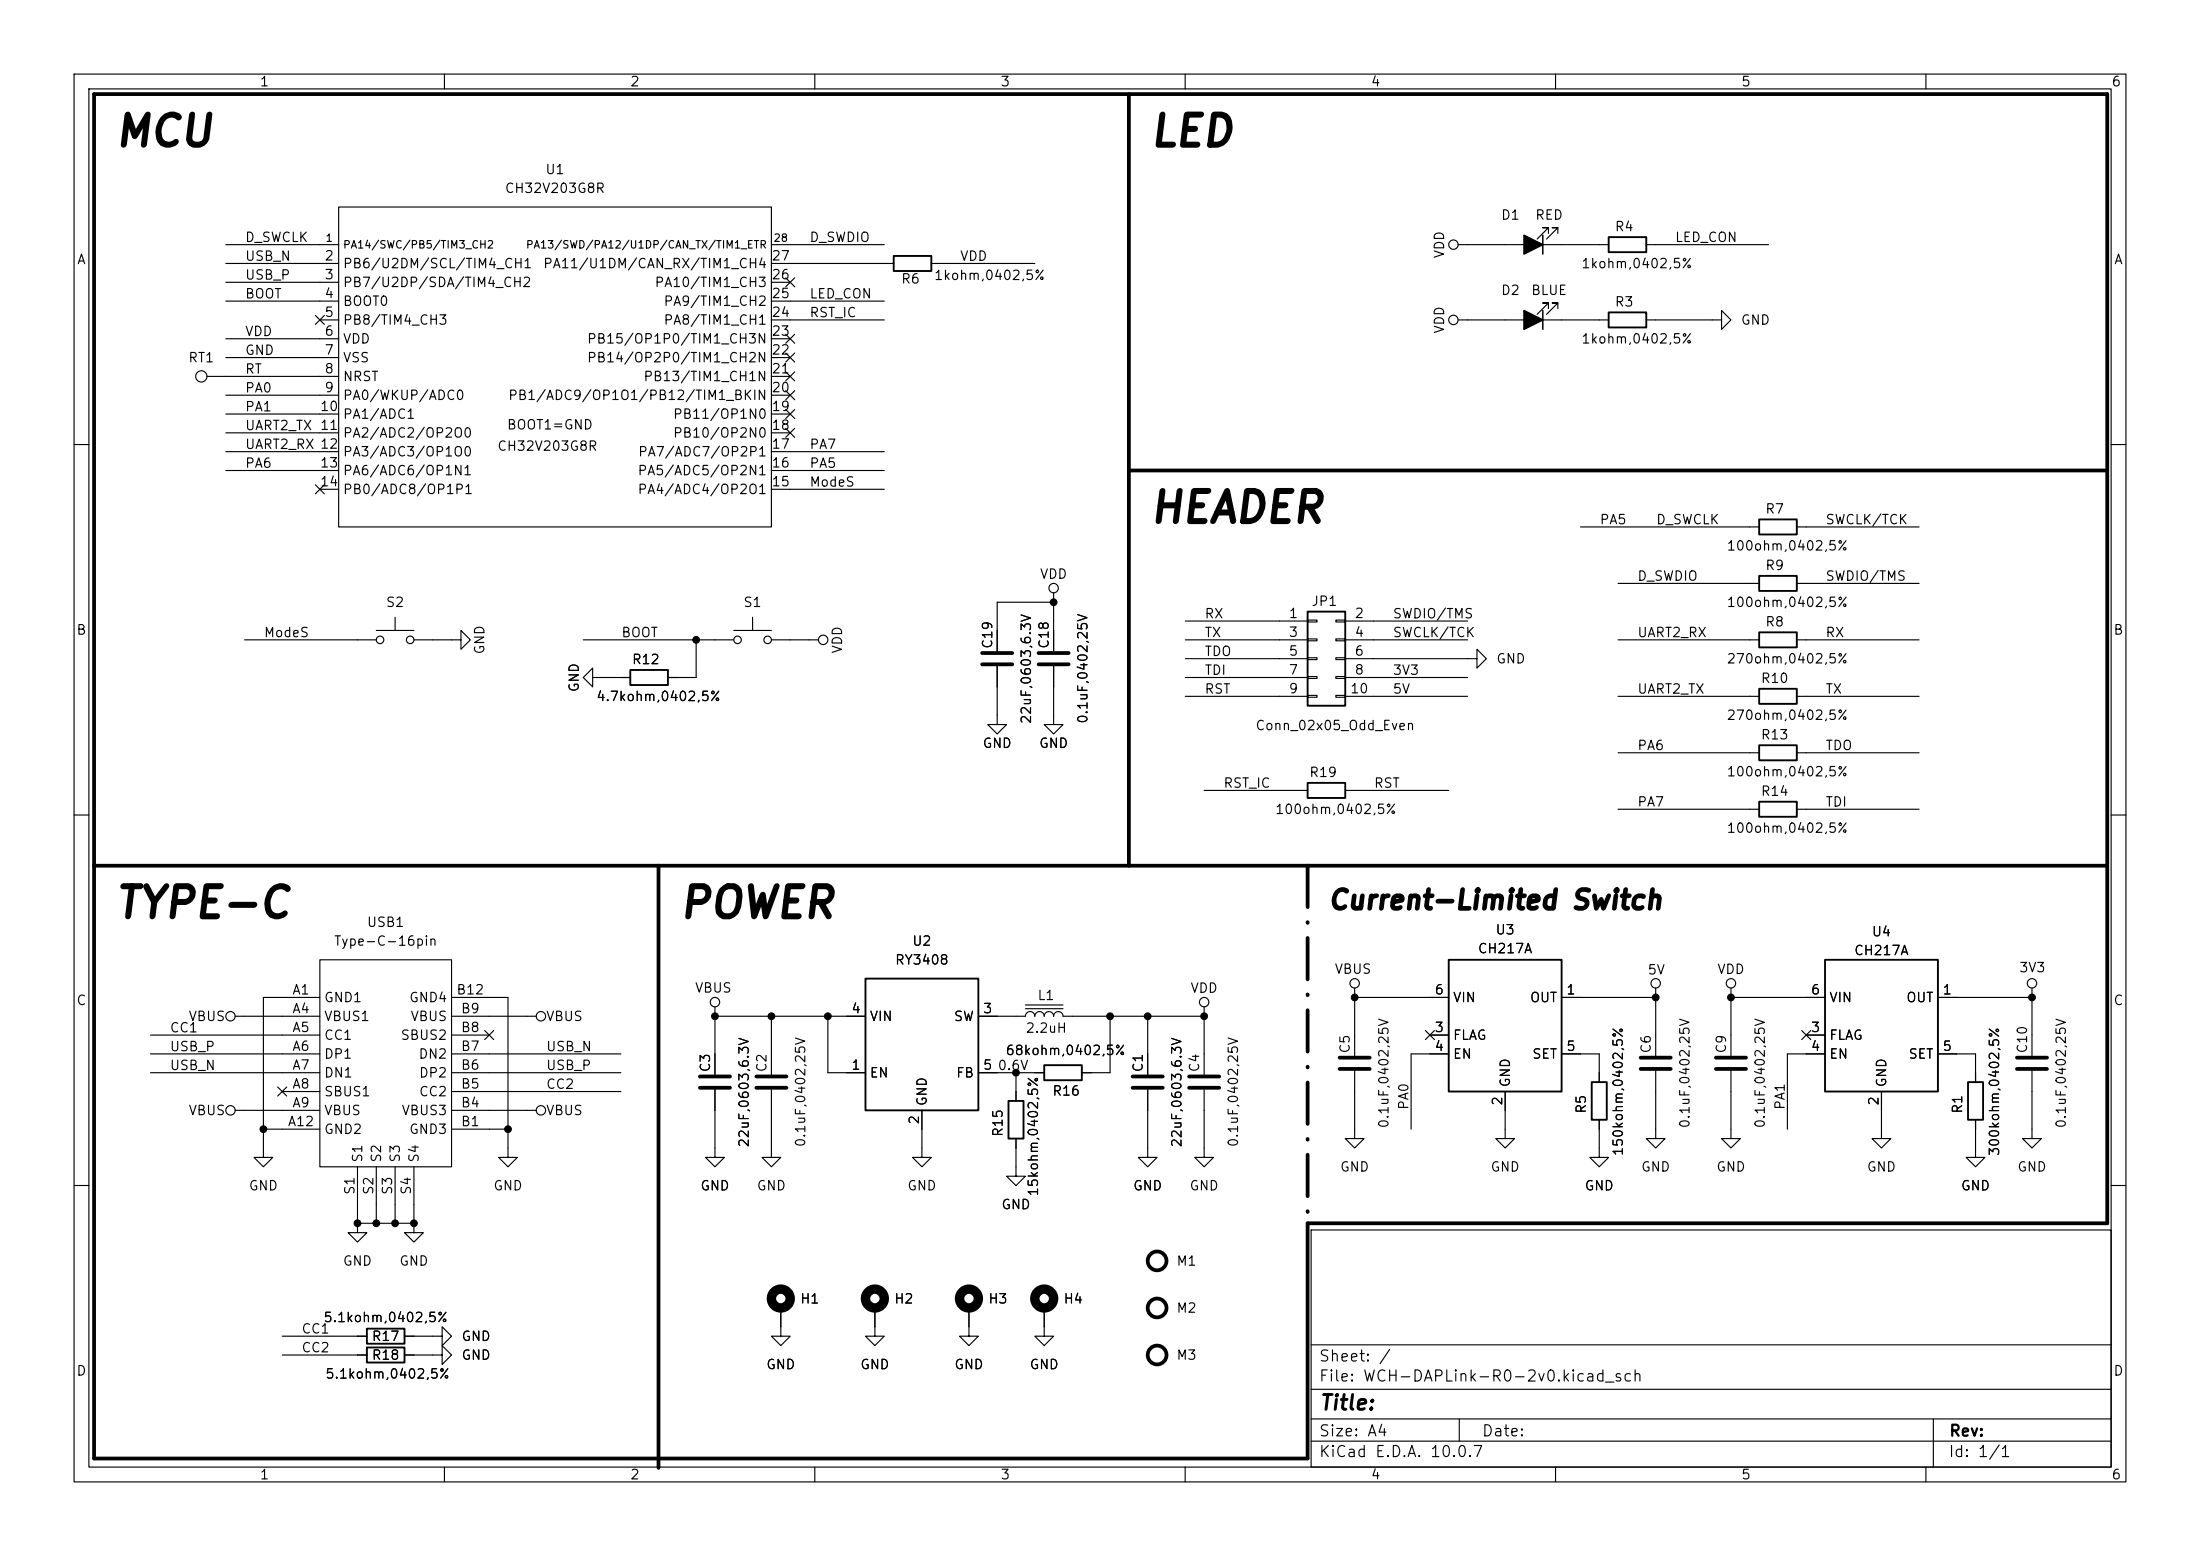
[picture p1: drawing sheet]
<svg xmlns="http://www.w3.org/2000/svg" width="297mm" height="210mm" viewBox="0 0 297 210" stroke-linecap="round" stroke-linejoin="round" font-family="sans-serif">
<g fill="none" stroke="#000" stroke-width=".15">
<path d="M10 10h277v190h-277zM12 12h273v186h-273zM60 10v2M110 10v2M160 10v2M210 10v2M260 10v2M30.5 33h15.2M30.5 35.6h15.2M30.5 38.1h15.2M45.7 27.9h58.4v43.2h-58.4zM104.1 33h15.3"/>
<path d="M104.1 35.6h16.5M104.1 38.1h2.6M106.1 37.5l1.2 1.2M107.3 37.5l-1.2 1.2M125.7 35.6h14M196.8 33h20.4M209 31.5v-.8h-.7h.7l-1.5 1.6M210.3 31.5v-.8h-.8h.8l-1.5 1.6M222.2 33h16.6M27.9 50.8h17.8M30.5 40.6h15.2M30.5 45.7h15.2"/>
<path d="M30.5 48.3h15.2M30.5 53.3h15.2M30.5 55.9h15.2M30.5 58.4h15.2M42.6 42.6l1.2 1.2M43.2 43.2h2.5M43.8 42.6l-1.2 1.2M104.1 43.2h15.3M104.1 40.6h15.3M104.1 45.7h2.6M104.1 48.3h2.6M104.1 50.8h2.6"/>
<path d="M104.1 53.3h2.6M104.1 55.9h2.6M104.1 58.4h2.6M106.1 50.2l1.2 1.2M106.1 45.1l1.2 1.2M106.1 47.7l1.2 1.2M106.1 57.8l1.2 1.2M106.1 55.3l1.2 1.2M106.1 52.7l1.2 1.2M107.3 50.2l-1.2 1.2M107.3 45.1l-1.2 1.2M107.3 47.7l-1.2 1.2"/>
<path d="M107.3 57.8l-1.2 1.2M107.3 55.3l-1.2 1.2M107.3 52.7l-1.2 1.2M196.8 43.2h20.4M209 41.7v-.8h-.7h.7l-1.5 1.5M210.3 41.7v-.8h-.8h.8l-1.5 1.5M222.2 43.2h10.2v-1.3l1.3 1.3-1.3 1.3v-1.3M10 60h2M30.5 61h15.2M30.5 63.5h15.2M42.6 65.4l1.2 1.2M43.2 66h2.5"/>
<path d="M43.8 65.4l-1.2 1.2M104.1 61h15.3M104.1 63.5h15.3M104.1 66h15.3M213.4 71.1h24.1M218.4 78.7h19.1M242.6 78.7h16.5M242.6 71.1h16.5M285 60h2M33 86.4h17.8M50.8 85.1h5.1M53.3 83.3v1.8"/>
<path d="M55.9 86.4h6.3v-1.3l1.3 1.3-1.3 1.2v-1.2M78.7 86.4h20.4M80 91.4v-1.2l-1.3 1.2 1.3 1.3v-1.3h5.1M94 86.4v5h-3.8M99.1 85.1h5M101.6 83.3v1.8M104.1 86.4h6.4M134.6 89.9v7.9h1.3l-1.3 1.3-1.3-1.3h1.3M142.2 89.9v7.9h1.3l-1.3 1.3-1.2-1.3h1.2M142.2 81.3h-7.6v6.6M142.2 80v7.9M160 83.8h16.5"/>
<path d="M160 86.4h16.5M160 88.9h16.5M160 91.4h16.5M160 94h16.5M176.5 83.7h1.3v.2h-1.3zM176.5 86.2h1.3v.3h-1.3zM176.5 88.8h1.3v.2h-1.3zM176.5 91.3h1.3v.3h-1.3zM176.5 93.9h1.3v.2h-1.3zM180.3 83.7h1.3v.2h-1.3zM180.3 86.2h1.3v.3h-1.3zM180.3 88.8h1.3v.2h-1.3z"/>
<path d="M180.3 91.3h1.3v.3h-1.3zM180.3 93.9h1.3v.2h-1.3zM181.6 88.9h17.8v-1.3l1.3 1.3-1.3 1.3v-1.3M181.6 83.8h16.5M181.6 86.4h16.5M181.6 91.4h16.5M181.6 94h16.5M218.4 86.4h19.1M218.4 94h19.1M242.6 86.4h16.5M242.6 94h16.5M10 110h2"/>
<path d="M162.6 106.7h13.9M181.6 106.7h14M218.4 101.6h19.1M218.4 109.2h19.1M242.6 101.6h16.5M242.6 109.2h16.5M285 110h2M20.3 139.7h22.9M31.7 137.2h11.5M43.2 129.5h17.8v28h-17.8zM43.2 134.6h-7.6v21.6h1.2l-1.2 1.3-1.3-1.3h1.3M61 134.6h7.6v21.6h1.2l-1.2 1.3-1.3-1.3h1.3"/>
<path d="M61 137.2h11.4M61 139.7h5M65.4 139.1l1.2 1.2M66.6 139.1l-1.2 1.2M96.5 137.2h20.3M96.5 135.9v9.1M104.1 137.2v7.8M111.8 137.2v7.6h5M132.1 137.2h6.3a.64 .64 0 0 1 .7-.7 .64 .64 0 0 1 .6 .7 .64 .64 0 0 1 .6-.7 .64 .64 0 0 1 .7 .7 .64 .64 0 0 1 .6-.7 .64 .64 0 0 1 .6 .7 .64 .64 0 0 1 .7-.7 .64 .64 0 0 1 .6 .7h19.1M138.4 136.1h5.1M138.4 135.6h5.1M149.9 137.2v7.6h-3.9"/>
<path d="M154.9 137.2v7.8M162.6 135.9v9.1M182.9 134.6h12.7M182.9 133.4v9.1M192.4 139.1l1.2 1.2M193 139.7h2.6M193.6 139.1l-1.2 1.2M210.8 134.6h12.7M223.5 133.4v9.1M233.7 134.6h12.7M233.7 133.4v9.1M243.2 139.1l1.2 1.2"/>
<path d="M243.8 139.7h2.6M244.4 139.1l-1.2 1.2M261.6 134.6h12.7M274.3 133.4v9.1M20.3 144.8h22.9M20.3 142.2h22.9M31.7 149.9h11.5M35.6 152.4h7.6M37.5 146.7l1.2 1.2M38.1 147.3h5.1M38.7 146.7l-1.2 1.2M48.3 157.5v7.6"/>
<path d="M50.8 157.5v7.6M53.3 157.5v7.6M55.9 157.5v7.6M61 149.9h11.4M61 144.8h22.8M61 142.2h22.8M61 147.3h22.8M61 152.4h7.6M96.5 147.1v9.1h1.3l-1.3 1.3-1.3-1.3h1.3M104.1 147.1v9.1h1.3l-1.3 1.3-1.2-1.3h1.2M124.5 149.9v6.3h1.2l-1.2 1.3-1.3-1.3h1.3M132.1 144.8h8.9"/>
<path d="M137.2 153.7v5.1h1.2l-1.2 1.2-1.3-1.2h1.3M137.2 144.8v3.8M154.9 147.1v9.1h1.3l-1.3 1.3-1.2-1.3h1.2M162.6 147.1v9.1h1.2l-1.2 1.3-1.3-1.3h1.3M182.9 144.5v9.2h1.2l-1.2 1.2-1.3-1.2h1.3M195.6 142.2h-5.1v10.2M203.2 147.3v6.4h1.3l-1.3 1.2-1.3-1.2h1.3M210.8 142.2h5.1v3.9M215.9 151.1v5.1h1.3l-1.3 1.3-1.3-1.3h1.3M223.5 144.5v9.2h1.3l-1.3 1.2-1.3-1.2h1.3M233.7 144.5v9.2h1.2l-1.2 1.2-1.3-1.2h1.3M246.4 142.2h-5.1v10.2"/>
<path d="M254 147.3v6.4h1.3l-1.3 1.2-1.3-1.2h1.3M261.6 142.2h5.1v3.9M266.7 151.1v5.1h1.3l-1.3 1.3-1.3-1.3h1.3M274.3 144.5v9.2h1.3l-1.3 1.2-1.3-1.2h1.3M10 160h2M48.3 165.1v1.3h1.2l-1.2 1.2-1.3-1.2h1.3M48.3 165.1h7.6M55.9 165.1v1.3h1.2l-1.2 1.2-1.3-1.2h1.3M105.4 176.5v3.8h1.3l-1.3 1.3-1.3-1.3h1.3M118.1 176.5v3.8h1.3l-1.3 1.3-1.3-1.3h1.3M130.8 176.5v3.8h1.3l-1.3 1.3-1.3-1.3h1.3M141 176.5v3.8h1.2l-1.2 1.3-1.3-1.3h1.3"/>
<path d="M177 166h108v32h-108zM285 160h2M38.1 180.3h11.4M38.1 182.9h11.4M54.6 180.3h5.1v-1.2l1.3 1.2-1.3 1.3v-1.3M54.6 182.9h5.1v-1.3l1.3 1.3-1.3 1.3v-1.3M60 198v2M110 198v2M160 198v2M177 194.5h108M177 191.5h108M177 187.5h108"/>
<path d="M177 181.5h108M197 191.5v3M210 198v2M260 198v2M261 191.5v6.5"/>
<circle cx="196.2" cy="33" r=".63"/>
<circle cx="27.2" cy="50.8" r=".76"/>
<circle cx="196.2" cy="43.2" r=".63"/>
<circle cx="142.2" cy="79.4" r=".63"/>
<circle cx="51.3" cy="86.4" r=".51"/>
<circle cx="55.4" cy="86.4" r=".51"/>
<circle cx="99.6" cy="86.4" r=".51"/>
<circle cx="103.6" cy="86.4" r=".51"/>
<circle cx="111.1" cy="86.4" r=".63"/>
<circle cx="31.1" cy="137.2" r=".63"/>
<circle cx="73" cy="137.2" r=".63"/>
<circle cx="96.5" cy="135.3" r=".63"/>
<circle cx="162.6" cy="135.3" r=".63"/>
<circle cx="182.9" cy="132.7" r=".63"/>
<circle cx="223.5" cy="132.7" r=".63"/>
<circle cx="233.7" cy="132.7" r=".63"/>
<circle cx="274.3" cy="132.7" r=".63"/>
<circle cx="31.1" cy="149.9" r=".63"/>
<circle cx="73" cy="149.9" r=".63"/>
</g>
<g fill="none" stroke="#000" stroke-width=".51">
<path d="M12.7 12.7h271.8v152.4h-108v31.8h-163.8zM152.4 12.7v104.1M152.4 63.5h132.1M132.6 88.1h4.1M132.6 89.7h4.1M140.2 88.1h4.1M140.2 89.7h4.1M12.7 116.8h271.8M88.9 116.8v81.3M94.5 145.3h4.1M94.5 146.8h4.1M102.1 145.3h4.1"/>
<path d="M102.1 146.8h4.1M152.9 145.3h4.1M152.9 146.8h4.1M160.5 145.3h4.1M160.5 146.8h4.1M180.8 142.7h4.1M180.8 144.3h4.1M221.5 142.7h4.1M221.5 144.3h4.1M231.6 142.7h4.1M231.6 144.3h4.1M272.3 142.7h4.1"/>
<path d="M272.3 144.3h4.1"/>
<circle cx="156.2" cy="176.5" r="1.27"/>
<circle cx="156.2" cy="170.2" r="1.27"/>
<circle cx="156.2" cy="182.9" r="1.27"/>
</g>
<g fill="none" stroke="#000" stroke-width=".25">
<path d="M120.6 34.5h5.1v2.1h-5.1zM217.2 32h5v2h-5zM217.2 42.2h5v2h-5zM237.5 77.7h5.1v2.1h-5.1zM237.5 70.1h5.1v2h-5.1zM85.1 90.4h5.1v2.1h-5.1zM176.5 82.6h5.1v12.7h-5.1zM237.5 85.3h5.1v2.1h-5.1zM237.5 93h5.1v2h-5.1zM176.5 105.7h5.1v2h-5.1zM237.5 100.6h5.1v2h-5.1zM237.5 108.2h5.1v2h-5.1z"/>
<path d="M116.8 132.1h15.3v17.8h-15.3zM195.6 129.5h15.2v17.8h-15.2zM246.4 129.5h15.2v17.8h-15.2zM136.1 148.6h2.1v5.1h-2.1zM141 143.8h5v2h-5zM214.9 146.1h2v5h-2zM265.7 146.1h2v5h-2zM49.5 179.3h5.1v2.1h-5.1zM49.5 181.9h5.1v2h-5.1z"/>
</g>
<g fill="none" stroke="#000" stroke-width="1.3">
<circle cx="105.4" cy="175.3" r="1.27"/>
<circle cx="118.1" cy="175.3" r="1.27"/>
<circle cx="130.8" cy="175.3" r="1.27"/>
<circle cx="141" cy="175.3" r="1.27"/>
</g>
<path d="M208.3 31.8v2.5M208.3 41.9v2.6" fill="none" stroke="#000" stroke-width=".2"/>
<path d="M205.7 31.8l2.6 1.2-2.6 1.3zM205.7 41.9l2.6 1.3-2.6 1.3z" fill="#000" stroke="#000" stroke-width=".2"/>
<path d="M176.5 116.8v48.3" fill="none" stroke="#000" stroke-width=".51" stroke-dasharray="5.6 2 .1 2"/>
<g fill="#000" stroke="#000" stroke-width=".14">
<circle cx="94" cy="86.4" r=".46"/>
<circle cx="142.2" cy="81.3" r=".46"/>
<circle cx="96.5" cy="137.2" r=".46"/>
<circle cx="104.1" cy="137.2" r=".46"/>
<circle cx="111.8" cy="137.2" r=".46"/>
<circle cx="149.9" cy="137.2" r=".46"/>
<circle cx="154.9" cy="137.2" r=".46"/>
<circle cx="162.6" cy="137.2" r=".46"/>
<circle cx="182.9" cy="134.6" r=".46"/>
<circle cx="223.5" cy="134.6" r=".46"/>
<circle cx="233.7" cy="134.6" r=".46"/>
<circle cx="274.3" cy="134.6" r=".46"/>
<circle cx="35.6" cy="152.4" r=".46"/>
<circle cx="68.6" cy="152.4" r=".46"/>
<circle cx="137.2" cy="144.8" r=".46"/>
<circle cx="48.3" cy="165.1" r=".46"/>
<circle cx="50.8" cy="165.1" r=".46"/>
<circle cx="53.3" cy="165.1" r=".46"/>
<circle cx="55.9" cy="165.1" r=".46"/>
</g>
<g font-size="4.1">
<text x="15.2" y="20.8">MCU</text>
<text x="154.9" y="20.8">LED</text>
<text x="154.9" y="71.6">HEADER</text>
<text x="15.2" y="124.9">TYPE-C</text>
<text x="91.4" y="124.9">POWER</text>
</g>
<text font-size="2.6" x="179.1" y="123.4">Current-Limited Switch</text>
<text font-size="2" x="178" y="190.8">Title:</text>
<g font-size="1.5">
<text x="178" y="184.1">Sheet: /</text>
<text x="178" y="186.8">File: WCH-DAPLink-R0-2v0.kicad_sch</text>
<text x="178" y="197">KiCad E.D.A. 10.0.7</text>
<text x="178" y="194.2">Size: A4</text>
<text x="200" y="194.2">Date:</text>
<text x="263" y="197">Id: 1/1</text>
<text x="263" y="194.2">Rev:</text>
</g>
<g font-size="1.3">
<text x="35" y="12">1</text>
<text x="85" y="12">2</text>
<text x="135" y="12">3</text>
<text x="185" y="12">4</text>
<text x="235" y="12">5</text>
<text x="285" y="12">6</text>
<text x="73.5" y="23.8">U1</text>
<text x="68.1" y="26.4">CH32V203G8R</text>
<text x="202.5" y="30">D1</text>
<text x="207.2" y="30">RED</text>
<text x="10.3" y="36">A</text>
<text x="33" y="35.5">USB_N</text>
<text x="33" y="33">D_SWCLK</text>
<text x="43.7" y="35.5">2</text>
<text x="104.1" y="35.5">27</text>
<text x="109.2" y="33">D_SWDIO</text>
<text x="129.5" y="35.5">VDD</text>
<text x="195.3" y="35" transform="rotate(-90 195.3 35)">VDD</text>
<text x="217.9" y="31.5">R4</text>
<text x="226" y="33">LED_CON</text>
<text x="285.3" y="36">A</text>
<text x="33" y="38.1">USB_P</text>
<text x="33" y="40.6">BOOT</text>
<text x="43.7" y="38">3</text>
<text x="43.7" y="40.6">4</text>
<text x="46.2" y="36.5">PB6/U2DM/SCL/TIM4_CH1</text>
<text x="46.2" y="39.1">PB7/U2DP/SDA/TIM4_CH2</text>
<text x="46.2" y="41.6">BOOT0</text>
<text x="73.2" y="36.5">PA11/U1DM/CAN_RX/TIM1_CH4</text>
<text x="88.3" y="39.1">PA10/TIM1_CH3</text>
<text x="89.5" y="41.6">PA9/TIM1_CH2</text>
<text x="104.1" y="40.6">25</text>
<text x="104.1" y="38">26</text>
<text x="109.2" y="40.6">LED_CON</text>
<text x="121.6" y="38.6">R6</text>
<text x="126" y="38.1">1kohm,0402,5%</text>
<text x="202.5" y="40.1">D2</text>
<text x="206.6" y="40.1">BLUE</text>
<text x="213.4" y="36.5">1kohm,0402,5%</text>
<text x="217.9" y="41.7">R3</text>
<text x="33" y="45.7">VDD</text>
<text x="43.7" y="43.1">5</text>
<text x="43.7" y="45.6">6</text>
<text x="46.2" y="44.1">PB8/TIM4_CH3</text>
<text x="46.2" y="46.7">VDD</text>
<text x="79.2" y="46.7">PB15/OP1P0/TIM1_CH3N</text>
<text x="89.5" y="44.1">PA8/TIM1_CH1</text>
<text x="104.1" y="45.6">23</text>
<text x="104.1" y="43.1">24</text>
<text x="109.2" y="43.1">RST_IC</text>
<text x="195.3" y="45.1" transform="rotate(-90 195.3 45.1)">VDD</text>
<text x="213.4" y="46.7">1kohm,0402,5%</text>
<text x="234.9" y="44.1">GND</text>
<text x="25.3" y="49.2">RT1</text>
<text x="33" y="48.2">GND</text>
<text x="33" y="50.8">RT</text>
<text x="33" y="53.3">PA0</text>
<text x="43.7" y="48.2">7</text>
<text x="43.7" y="50.7">8</text>
<text x="43.7" y="53.3">9</text>
<text x="46.2" y="49.2">VSS</text>
<text x="46.2" y="51.8">NRST</text>
<text x="79.2" y="49.2">PB14/OP2P0/TIM1_CH2N</text>
<text x="86.8" y="51.8">PB13/TIM1_CH1N</text>
<text x="104.1" y="53.3">20</text>
<text x="104.1" y="50.7">21</text>
<text x="104.1" y="48.2">22</text>
<text x="33" y="55.8">PA1</text>
<text x="33" y="58.4">UART2_TX</text>
<text x="43.1" y="55.8">10</text>
<text x="43.1" y="58.3">11</text>
<text x="46.2" y="54.3">PA0/WKUP/ADC0</text>
<text x="46.2" y="56.8">PA1/ADC1</text>
<text x="46.2" y="59.4">PA2/ADC2/OP2O0</text>
<text x="68.3" y="58.3">BOOT1=GND</text>
<text x="68.5" y="54.3">PB1/ADC9/OP1O1/PB12/TIM1_BKIN</text>
<text x="90.8" y="59.4">PB10/OP2N0</text>
<text x="90.8" y="56.8">PB11/OP1N0</text>
<text x="104.1" y="58.3">18</text>
<text x="104.1" y="55.8">19</text>
<text x="33" y="60.9">UART2_RX 12</text>
<text x="33" y="63.5">PA6</text>
<text x="43.1" y="63.4">13</text>
<text x="43.1" y="66">14</text>
<text x="46.2" y="61.9">PA3/ADC3/OP1O0</text>
<text x="46.2" y="64.5">PA6/ADC6/OP1N1</text>
<text x="67" y="61.2">CH32V203G8R</text>
<text x="86" y="64.5">PA5/ADC5/OP2N1</text>
<text x="86" y="61.9">PA7/ADC7/OP2P1</text>
<text x="104.1" y="66">15</text>
<text x="104.1" y="63.4">16</text>
<text x="104.1" y="60.9">17</text>
<text x="109.2" y="63.5">PA5</text>
<text x="109.2" y="60.9">PA7</text>
<text x="46.2" y="67">PB0/ADC8/OP1P1</text>
<text x="86" y="67">PA4/ADC4/OP2O1</text>
<text x="109.2" y="66">ModeS</text>
<text x="215.9" y="71.1">PA5</text>
<text x="223.5" y="71.1">D_SWCLK</text>
<text x="238.2" y="69.6">R7</text>
<text x="246.4" y="71.1">SWCLK/TCK</text>
<text x="233" y="74.6">100ohm,0402,5%</text>
<text x="238.2" y="77.3">R9</text>
<text x="52" y="82.2">S2</text>
<text x="100.3" y="82.2">S1</text>
<text x="140.3" y="78.4">VDD</text>
<text x="162.5" y="83.8">RX</text>
<text x="173.9" y="83.7">1</text>
<text x="177" y="82.1">JP1</text>
<text x="182.8" y="83.7">2</text>
<text x="187.9" y="83.8">SWDIO/TMS</text>
<text x="221" y="78.7">D_SWDIO</text>
<text x="233" y="82.2">100ohm,0402,5%</text>
<text x="246.4" y="78.7">SWDIO/TMS</text>
<text x="10.2" y="86">B</text>
<text x="35.5" y="86.3">ModeS</text>
<text x="65.7" y="88.4" transform="rotate(-90 65.7 88.4)">GND</text>
<text x="83.8" y="86.3">BOOT</text>
<text x="85.2" y="90">R12</text>
<text x="114" y="88.3" transform="rotate(-90 114 88.3)">VDD</text>
<text x="134.3" y="87.7" transform="rotate(-90 134.3 87.7)">C19</text>
<text x="141.9" y="87.7" transform="rotate(-90 141.9 87.7)">C18</text>
<text x="162.5" y="86.3">TX</text>
<text x="162.5" y="88.9">TDO</text>
<text x="173.9" y="86.3">3</text>
<text x="173.9" y="88.8">5</text>
<text x="182.8" y="86.3">4</text>
<text x="182.8" y="88.8">6</text>
<text x="187.9" y="86.3">SWCLK/TCK</text>
<text x="201.9" y="89.9">GND</text>
<text x="221" y="86.3">UART2_RX</text>
<text x="233" y="89.9">270ohm,0402,5%</text>
<text x="238.2" y="84.9">R8</text>
<text x="246.4" y="86.3">RX</text>
<text x="285.2" y="86">B</text>
<text x="78.5" y="93.5" transform="rotate(-90 78.5 93.5)">GND</text>
<text x="80.4" y="94.9">4.7kohm,0402,5%</text>
<text x="162.5" y="91.4">TDI</text>
<text x="162.5" y="93.9">RST</text>
<text x="173.9" y="91.4">7</text>
<text x="173.9" y="93.9">9</text>
<text x="182.2" y="93.9">10</text>
<text x="182.8" y="91.4">8</text>
<text x="187.9" y="93.9">5V</text>
<text x="187.9" y="91.4">3V3</text>
<text x="221" y="93.9">UART2_TX</text>
<text x="237.6" y="92.5">R10</text>
<text x="246.4" y="93.9">TX</text>
<text x="132.6" y="101.3">GND</text>
<text x="139.5" y="97.8" transform="rotate(-90 139.5 97.8)">22uF,0603,6.3V</text>
<text x="140.2" y="101.3">GND</text>
<text x="147.1" y="97.8" transform="rotate(-90 147.1 97.8)">0.1uF,0402,25V</text>
<text x="169.4" y="98.9">Conn_02x05_Odd_Even</text>
<text x="221" y="101.6">PA6</text>
<text x="233" y="97.5">270ohm,0402,5%</text>
<text x="237.6" y="100.1">R13</text>
<text x="246.4" y="101.6">TDO</text>
<text x="165.1" y="106.6">RST_IC</text>
<text x="176.7" y="105.2">R19</text>
<text x="185.4" y="106.6">RST</text>
<text x="233" y="105.1">100ohm,0402,5%</text>
<text x="237.6" y="107.7">R14</text>
<text x="172" y="110.2">100ohm,0402,5%</text>
<text x="221" y="109.2">PA7</text>
<text x="233" y="112.7">100ohm,0402,5%</text>
<text x="246.4" y="109.2">TDI</text>
<text x="49.4" y="125.4">USB1</text>
<text x="45" y="128">Type-C-16pin</text>
<text x="120.7" y="130.5">RY3408</text>
<text x="123.1" y="128">U2</text>
<text x="180.1" y="131.7">VBUS</text>
<text x="199.4" y="129">CH217A</text>
<text x="201.8" y="126.4">U3</text>
<text x="222.3" y="131.8">5V</text>
<text x="231.7" y="131.8">VDD</text>
<text x="250.2" y="129.2">CH217A</text>
<text x="252.6" y="126.7">U4</text>
<text x="272.5" y="131.5">3V3</text>
<text x="10.2" y="136">C</text>
<text x="39.4" y="134.5">A1</text>
<text x="39.4" y="137.1">A4</text>
<text x="43.7" y="135.6">GND1</text>
<text x="55.1" y="135.6">GND4</text>
<text x="61.5" y="134.5">B12</text>
<text x="62.1" y="137.1">B9</text>
<text x="93.7" y="134.3">VBUS</text>
<text x="114.8" y="137.1">4</text>
<text x="132.6" y="137.1">3</text>
<text x="140" y="135.3">L1</text>
<text x="160.6" y="134.3">VDD</text>
<text x="193.6" y="134.5">6</text>
<text x="196.1" y="135.6">VIN</text>
<text x="206.5" y="135.6">OUT</text>
<text x="211.4" y="134.5">1</text>
<text x="244.4" y="134.5">6</text>
<text x="246.9" y="135.6">VIN</text>
<text x="257.3" y="135.6">OUT</text>
<text x="262.2" y="134.5">1</text>
<text x="285.2" y="136">C</text>
<text x="22.8" y="142.2">USB_P</text>
<text x="22.8" y="139.7">CC1</text>
<text x="25.4" y="138.1">VBUS</text>
<text x="39.4" y="139.6">A5</text>
<text x="39.4" y="142.2">A6</text>
<text x="43.7" y="138.1">VBUS1</text>
<text x="43.7" y="140.7">CC1</text>
<text x="43.7" y="143.2">DP1</text>
<text x="54" y="140.7">SBUS2</text>
<text x="55.3" y="138.1">VBUS</text>
<text x="56.4" y="143.2">DN2</text>
<text x="62.1" y="142.2">B7</text>
<text x="62.1" y="139.6">B8</text>
<text x="73.6" y="138.1">VBUS</text>
<text x="73.6" y="142.2">USB_N</text>
<text x="117.3" y="138.1">VIN</text>
<text x="128.7" y="138.1">SW</text>
<text x="135.7" y="142.7">68kohm,0402,5%</text>
<text x="138.4" y="139.7">2.2uH</text>
<text x="182.5" y="142.3" transform="rotate(-90 182.5 142.3)">C5</text>
<text x="193.6" y="139.6">3</text>
<text x="193.6" y="142.2">4</text>
<text x="196.1" y="140.7">FLAG</text>
<text x="196.1" y="143.2">EN</text>
<text x="206.8" y="143.2">SET</text>
<text x="211.4" y="142.2">5</text>
<text x="223.2" y="142.3" transform="rotate(-90 223.2 142.3)">C6</text>
<text x="233.3" y="142.3" transform="rotate(-90 233.3 142.3)">C9</text>
<text x="244.4" y="139.6">3</text>
<text x="244.4" y="142.2">4</text>
<text x="246.9" y="140.7">FLAG</text>
<text x="246.9" y="143.2">EN</text>
<text x="257.6" y="143.2">SET</text>
<text x="262.2" y="142.2">5</text>
<text x="274" y="142.3" transform="rotate(-90 274 142.3)">C10</text>
<text x="22.8" y="144.7">USB_N</text>
<text x="39.4" y="144.7">A7</text>
<text x="39.4" y="147.2">A8</text>
<text x="39.4" y="149.8">A9</text>
<text x="43.7" y="145.7">DN1</text>
<text x="43.7" y="148.3">SBUS1</text>
<text x="56.5" y="148.3">CC2</text>
<text x="56.5" y="145.7">DP2</text>
<text x="62.1" y="149.8">B4</text>
<text x="62.1" y="147.2">B5</text>
<text x="62.1" y="144.7">B6</text>
<text x="73.6" y="144.7">USB_P</text>
<text x="73.6" y="147.3">CC2</text>
<text x="96.2" y="144.8" transform="rotate(-90 96.2 144.8)">C3</text>
<text x="103.8" y="144.8" transform="rotate(-90 103.8 144.8)">C2</text>
<text x="114.8" y="144.7">1</text>
<text x="117.3" y="145.7">EN</text>
<text x="125.4" y="149.4" transform="rotate(-90 125.4 149.4)">GND</text>
<text x="129" y="145.7">FB</text>
<text x="132.6" y="144.7">5</text>
<text x="134.6" y="144.8">0.6V</text>
<text x="142" y="148.2">R16</text>
<text x="154.6" y="144.8" transform="rotate(-90 154.6 144.8)">C1</text>
<text x="162.2" y="144.8" transform="rotate(-90 162.2 144.8)">C4</text>
<text x="190.5" y="149.9" transform="rotate(-90 190.5 149.9)">PA0</text>
<text x="203.1" y="149.3" transform="rotate(-90 203.1 149.3)">2</text>
<text x="204.2" y="146.8" transform="rotate(-90 204.2 146.8)">GND</text>
<text x="241.3" y="149.9" transform="rotate(-90 241.3 149.9)">PA1</text>
<text x="253.9" y="149.3" transform="rotate(-90 253.9 149.3)">2</text>
<text x="255" y="146.8" transform="rotate(-90 255 146.8)">GND</text>
<text x="25.4" y="150.8">VBUS</text>
<text x="38.8" y="152.3">A12</text>
<text x="43.7" y="150.8">VBUS</text>
<text x="43.7" y="153.4">GND2</text>
<text x="54.1" y="150.8">VBUS3</text>
<text x="55.1" y="153.4">GND3</text>
<text x="62.1" y="152.3">B1</text>
<text x="73.6" y="150.8">VBUS</text>
<text x="101.4" y="155" transform="rotate(-90 101.4 155)">22uF,0603,6.3V</text>
<text x="109" y="154.9" transform="rotate(-90 109 154.9)">0.1uF,0402,25V</text>
<text x="124.4" y="151.9" transform="rotate(-90 124.4 151.9)">2</text>
<text x="135.7" y="153.5" transform="rotate(-90 135.7 153.5)">R15</text>
<text x="159.8" y="155" transform="rotate(-90 159.8 155)">22uF,0603,6.3V</text>
<text x="167.5" y="154.9" transform="rotate(-90 167.5 154.9)">0.1uF,0402,25V</text>
<text x="187.8" y="152.4" transform="rotate(-90 187.8 152.4)">0.1uF,0402,25V</text>
<text x="214.4" y="150.4" transform="rotate(-90 214.4 150.4)">R5</text>
<text x="228.4" y="152.4" transform="rotate(-90 228.4 152.4)">0.1uF,0402,25V</text>
<text x="238.6" y="152.4" transform="rotate(-90 238.6 152.4)">0.1uF,0402,25V</text>
<text x="265.2" y="150.4" transform="rotate(-90 265.2 150.4)">R1</text>
<text x="279.2" y="152.4" transform="rotate(-90 279.2 152.4)">0.1uF,0402,25V</text>
<text x="33.5" y="161">GND</text>
<text x="48.2" y="161.4" transform="rotate(-90 48.2 161.4)">S1</text>
<text x="49.2" y="157" transform="rotate(-90 49.2 157)">S1</text>
<text x="50.7" y="161.4" transform="rotate(-90 50.7 161.4)">S2</text>
<text x="51.8" y="157" transform="rotate(-90 51.8 157)">S2</text>
<text x="53.3" y="161.4" transform="rotate(-90 53.3 161.4)">S3</text>
<text x="54.3" y="157" transform="rotate(-90 54.3 157)">S3</text>
<text x="55.8" y="161.4" transform="rotate(-90 55.8 161.4)">S4</text>
<text x="56.8" y="157" transform="rotate(-90 56.8 157)">S4</text>
<text x="66.5" y="161">GND</text>
<text x="94.5" y="161">GND</text>
<text x="102.1" y="161">GND</text>
<text x="122.4" y="161">GND</text>
<text x="140.5" y="161.6" transform="rotate(-90 140.5 161.6)">15kohm,0402,5%</text>
<text x="152.9" y="161">GND</text>
<text x="160.5" y="161">GND</text>
<text x="180.8" y="158.4">GND</text>
<text x="201.1" y="158.4">GND</text>
<text x="213.8" y="161">GND</text>
<text x="219.4" y="156.1" transform="rotate(-90 219.4 156.1)">150kohm,0402,5%</text>
<text x="221.5" y="158.4">GND</text>
<text x="231.6" y="158.4">GND</text>
<text x="251.9" y="158.4">GND</text>
<text x="264.6" y="161">GND</text>
<text x="270.2" y="156.1" transform="rotate(-90 270.2 156.1)">300kohm,0402,5%</text>
<text x="272.3" y="158.4">GND</text>
<text x="135.1" y="163.5">GND</text>
<text x="46.2" y="171.1">GND</text>
<text x="53.8" y="171.1">GND</text>
<text x="158.7" y="171.1">M1</text>
<text x="43.6" y="178.8">5.1kohm,0402,5%</text>
<text x="107.9" y="176.2">H1</text>
<text x="120.6" y="176.2">H2</text>
<text x="133.3" y="176.2">H3</text>
<text x="143.5" y="176.2">H4</text>
<text x="158.7" y="177.5">M2</text>
<text x="10.2" y="186">D</text>
<text x="40.6" y="182.8">CC2</text>
<text x="40.6" y="180.3">CC1</text>
<text x="50.1" y="181.3">R17</text>
<text x="50.1" y="183.8">R18</text>
<text x="62.2" y="181.3">GND</text>
<text x="62.2" y="183.8">GND</text>
<text x="103.3" y="185.1">GND</text>
<text x="116" y="185.1">GND</text>
<text x="128.7" y="185.1">GND</text>
<text x="138.9" y="185.1">GND</text>
<text x="158.7" y="183.8">M3</text>
<text x="285.2" y="186">D</text>
<text x="43.8" y="186.4">5.1kohm,0402,5%</text>
<text x="35" y="200">1</text>
<text x="85" y="200">2</text>
<text x="135" y="200">3</text>
<text x="185" y="200">4</text>
<text x="235" y="200">5</text>
<text x="285" y="200">6</text>
</g>
<g font-size="1">
<text x="43.9" y="32.9">1</text>
<text x="46.2" y="33.8">PA14/SWC/PB5/TIM3_CH2</text>
<text x="70.9" y="33.8">PA13/SWD/PA12/U1DP/CAN_TX/TIM1_ETR</text>
<text x="104.3" y="32.9">28</text>
</g>
</svg>
